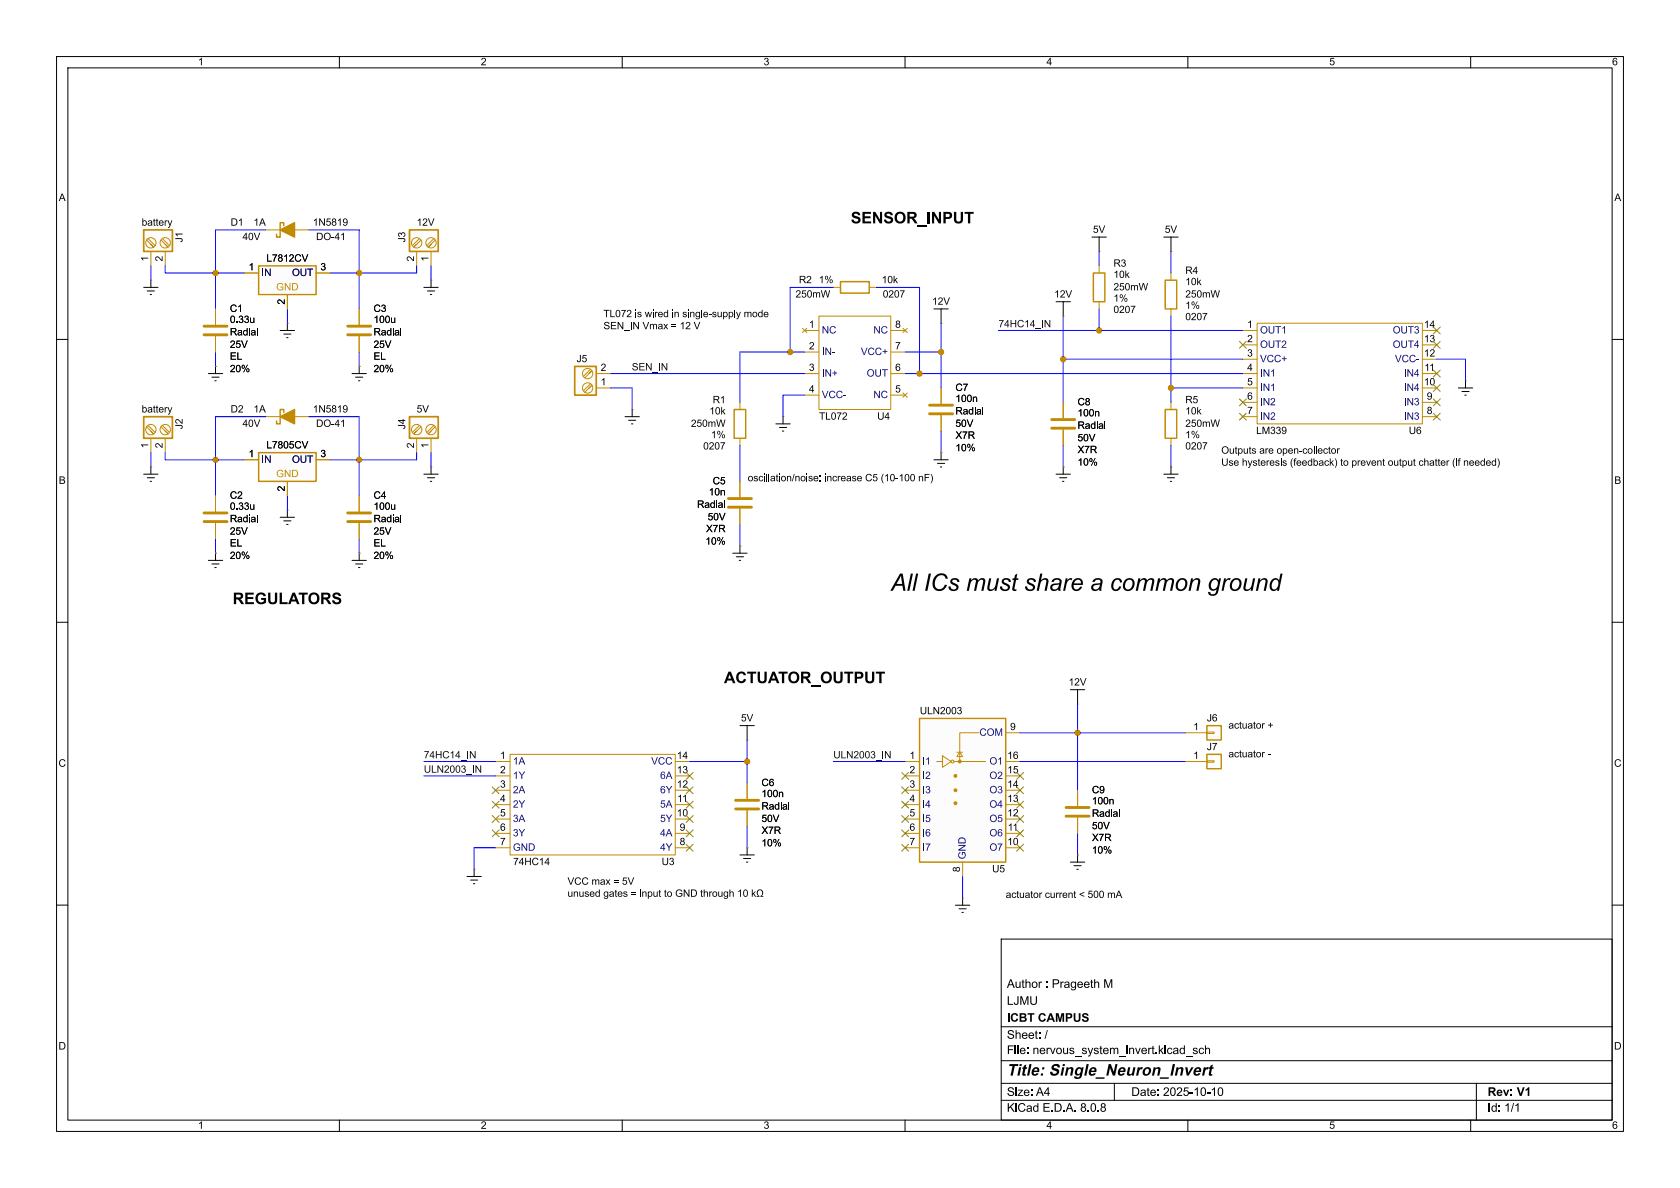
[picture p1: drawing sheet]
<svg xmlns="http://www.w3.org/2000/svg" width="297mm" height="210mm" viewBox="0 0 297 210" stroke-linecap="round" stroke-linejoin="round" font-family="sans-serif">
<path d="M0 0h297v210h-297z" fill="#fff" stroke="#fff" stroke-width=".18"/>
<g fill="none" stroke="#000" stroke-width=".18">
<path d="M10 10h277v190h-277zM12 12h273v186h-273zM60 10v2M110 10v2M160 10v2M210 10v2M260 10v2M188 53.3v2.6M10 60h2M285 60h2M186.7 83.8h2.5M187.3 84.5h1.3"/>
<path d="M187.8 85.1h.3M188 82.6v1.2M10 110h2M285 110h2M170.2 158.8v1.2M10 160h2M168.9 160h2.5M169.5 160.7h1.3M170.1 161.3h.2M177 166h108v32h-108zM285 160h2M60 198v2"/>
<path d="M110 198v2M160 198v2M177 194.5h108M177 191.5h108M177 187.5h108M177 181.5h108M197 191.5v3M210 198v2M260 198v2M261 191.5v6.5"/>
</g>
<g fill="none" stroke="#c28a01" stroke-width=".18">
<path d="M141.9 58l.7 .8M142.2 58.4h2.6M142.6 58l-.7 .8M144.8 55.9h12.7v16.5h-12.7zM147.3 50.8h1.3M153.7 50.8h1.2M157.5 58.4h2.5M159.6 58l.8 .8M160.4 58l-.8 .8M188 55.9h.1M142.2 62.2h2.6M142.2 66h2.6"/>
<path d="M142.2 69.9h2.6M157.5 62.2h2.5M157.5 66h2.5M157.5 69.9h2.5M159.6 69.5l.8 .7M160.4 69.5l-.8 .7M188 82.6h.1M170.2 158.8h.1"/>
</g>
<path d="M148.6 49.8h5.1v2h-5.1z" fill="none" stroke="#c28a01" stroke-width=".25"/>
<path d="M213.4 133.4h2.5v2.5h-2.5z" fill="#fcfcfc"/>
<path d="M50.8 57.2h.1M166.4 57.2h.1M130.8 85.1v2.8M130.8 89.9v2.8M132.1 138.4v2.8M209.5 134.6h3.9M213.4 134.5h1.2v.2h-1.2zM132.1 143.3v2.8M190.5 151.1h.1" fill="none" stroke="#c28a01" stroke-width=".18"/>
<path d="M213.4 133.4h2.5v2.5h-2.5z" fill="none" stroke="#c28a01" stroke-width=".25"/>
<path d="M49.5 58.4h2.6M50.2 59.1h1.2M50.7 59.7h.2M50.8 57.2v1.2M166.4 54.6v2.6M189.2 152.4h2.6M189.9 153h1.2M190.4 153.7h.2M190.5 151.1v1.3" fill="none" stroke="#000" stroke-width=".18"/>
<path d="M128.8 89.7h4M128.8 88.1h4M130 143h4.1M130 141.5h4.1" fill="none" stroke="#c28a01" stroke-width=".51"/>
<path d="M213.4 128.3h2.5v2.5h-2.5z" fill="#fcfcfc"/>
<path d="M209.5 129.5h3.9M213.4 129.4h1.2v.3h-1.2z" fill="none" stroke="#c28a01" stroke-width=".18"/>
<path d="M213.4 128.3h2.5v2.5h-2.5z" fill="none" stroke="#c28a01" stroke-width=".25"/>
<path d="M162.6 127h15.2v25.4h-15.2z" fill="#fcfcfc"/>
<path d="M193.3 48.3h2v5h-2zM162.6 127h15.2v25.4h-15.2z" fill="none" stroke="#c28a01" stroke-width=".25"/>
<g fill="none" stroke="#c28a01" stroke-width=".18">
<path d="M194.3 44.5h.1M194.3 47v1.3M194.3 53.3v1.3M207 44.5h.1M166.4 68.6v2.8M166.4 73.4v2.8M188 71.1v2.8M188 75.9v2.8M166.4 80h.1M160 134.6h2.6M160 137.2h2.6M160 139.7h2.6"/>
<path d="M165.6 134.6h1M166.6 133.6l1.5 1-1.5 1zM168.7 134.6h5.5M169.2 133h1M169.7 133l.5 .7h-1zM173.1 129.5h-3.4v5.1M177.8 129.5h2.5M132.1 149.9h.1M160 142.2h2.6M160 144.8h2.6M160 147.3h2.6M160 149.9h2.6"/>
<path d="M170.2 152.4v2.5"/>
<circle cx="168.4" cy="134.6" r=".25"/>
</g>
<g fill="#c28a01" stroke="#c28a01" stroke-width=".18">
<circle cx="168.9" cy="142" r=".25"/>
<circle cx="168.9" cy="139.7" r=".25"/>
<circle cx="168.9" cy="137.2" r=".25"/>
<circle cx="169.7" cy="134.6" r=".25"/>
</g>
<path d="M194.3 41.9v2.6M207 41.9v2.6M165.1 81.3h2.5M165.7 81.9h1.3M166.2 82.6h.3M166.4 80v1.3M130.8 151.1h2.5M131.4 151.8h1.3M132 152.4h.2M132.1 149.9v1.2" fill="none" stroke="#000" stroke-width=".18"/>
<path d="M164.3 73.2h4.1M164.3 71.6h4.1M185.9 75.7h4.1M185.9 74.2h4.1" fill="none" stroke="#c28a01" stroke-width=".51"/>
<path d="M25.4 73.7h5.1v3.8h-5.1z" fill="#fcfcfc"/>
<path d="M25.4 73.7h5.1v3.8h-5.1z" fill="none" stroke="#c28a01" stroke-width=".3"/>
<g fill="none" stroke="#c28a01" stroke-width=".18">
<path d="M25.9 75.4l1.3 1.3-.5-.5M26.2 75.2l1.2 1.3M26.7 77.5v2.5M28.4 75.4l1.3 1.3-.5-.5M28.7 75.2l1.3 1.3M29.2 77.5v2.5"/>
<circle cx="26.7" cy="75.9" r=".92"/>
<circle cx="29.2" cy="75.9" r=".92"/>
</g>
<path d="M25.4 40.6h5.1v3.9h-5.1z" fill="#fcfcfc"/>
<path d="M25.4 40.6h5.1v3.9h-5.1z" fill="none" stroke="#c28a01" stroke-width=".3"/>
<g fill="none" stroke="#c28a01" stroke-width=".18">
<path d="M25.9 42.4l1.3 1.3-.5-.5M26.2 42.2l1.2 1.2M26.7 44.5v2.5M28.4 42.4l1.3 1.3-.5-.5M28.7 42.2l1.3 1.2M29.2 44.5v2.5M47 40.6h7.6"/>
<circle cx="26.7" cy="42.9" r=".92"/>
<circle cx="29.2" cy="42.9" r=".92"/>
</g>
<path d="M49.5 40.6l2.6-1.2v2.5z" fill="#c28a01" stroke="#c28a01" stroke-width=".25"/>
<path d="M50.2 39.9v-.5h-.7v2.5h-.6v-.5" fill="none" stroke="#c28a01" stroke-width=".25"/>
<path d="M45.7 47h10.2v5.1h-10.2z" fill="#fcfcfc"/>
<path d="M45.7 47h10.2v5.1h-10.2zM206 49.5h2v5.1h-2zM50.2 72.9v-.5h-.7v2.5h-.6v-.5M206 72.4h2v5.1h-2z" fill="none" stroke="#c28a01" stroke-width=".25"/>
<g fill="none" stroke="#c28a01" stroke-width=".18">
<path d="M26.7 49.5h.1M38.1 54.6v2.8M38.1 59.4v2.8M43.2 48.3h2.5M50.8 52.1v2.5M55.9 48.3h2.5M63.5 54.6v2.8M63.5 59.4v2.8M207 48.3v1.2M207 54.6v1.3M219.7 58.4h2.5M222.2 57.2h29.3v17.7h-29.3z"/>
<path d="M47 73.7h7.6M63.5 64.8h.1M207 71.1v1.3M207 77.5v1.2M219.7 61h2.5M219.7 63.5h2.5M219.7 66h2.5M219.7 68.6h2.5M219.7 71.1h2.5M219.7 73.7h2.5M251.5 71.1h2.5M251.5 73.7h2.5"/>
<path d="M259.1 67.3h.1M38.1 97.8h.1M38.1 87.6v2.8M38.1 92.5v2.8M76.2 82.6h.1M207 82.6h.1M132.1 130.8h.1M190.5 139.7v2.8M190.5 144.5v2.8"/>
</g>
<g fill="none" stroke="#000" stroke-width=".18">
<path d="M25.4 50.8h2.5M26 51.4h1.3M26.5 52.1h.3M26.7 49.5v1.3M62.2 66h2.6M62.9 66.7h1.2M63.4 67.3h.2M63.5 64.8v1.2M257.8 68.6h2.5M258.4 69.2h1.3M259 69.9h.2M259.1 67.3v1.3"/>
<path d="M36.8 99.1h2.6M37.5 99.7h1.2M38.1 97.8v1.3M74.9 83.8h2.6M75.6 84.5h1.2M76.1 85.1h.2M76.2 82.6v1.2M205.7 83.8h2.6M206.4 84.5h1.2M206.9 85.1h.2M207 82.6v1.2M38 100.3h.2"/>
<path d="M132.1 128.3v2.5"/>
</g>
<path d="M36.1 59.2h4M36.1 57.7h4M61.5 59.2h4M61.5 57.7h4M36.1 92.2h4M36.1 90.7h4M188.5 144.3h4M188.5 142.7h4" fill="none" stroke="#c28a01" stroke-width=".51"/>
<path d="M49.5 73.7l2.6-1.3v2.5z" fill="#c28a01" stroke="#c28a01" stroke-width=".25"/>
<path d="M72.4 73.7h5.1v3.8h-5.1z" fill="#fcfcfc"/>
<path d="M72.4 73.7h5.1v3.8h-5.1z" fill="none" stroke="#c28a01" stroke-width=".3"/>
<g fill="none" stroke="#c28a01" stroke-width=".18">
<path d="M76.2 49.5h.1M38.1 64.8h.1M73.7 77.5v2.5M74.2 75.2l-1.3 1.3M74.4 75.4l-1.2 1.3 .5-.5M76.2 77.5v2.5M76.7 75.2l-1.3 1.3M77 75.4l-1.3 1.3 .5-.5M26.7 82.6h.1M87.6 134.6h2.6M87.6 137.2h2.6M87.6 139.7h2.6"/>
<path d="M90.2 133.4h29.2v17.7h-29.2zM190.5 124.5h.1M83.8 153.7h.1M87.6 142.2h2.6M87.6 144.8h2.6M87.6 147.3h2.6M87.6 149.9h2.6M119.4 147.3h2.5M119.4 149.9h2.5"/>
<circle cx="73.7" cy="75.9" r=".92"/>
<circle cx="76.2" cy="75.9" r=".92"/>
</g>
<g fill="none" stroke="#000" stroke-width=".18">
<path d="M74.9 50.8h2.6M75.6 51.4h1.2M76.1 52.1h.2M76.2 49.5v1.3M36.8 66h2.6M37.5 66.7h1.2M38 67.3h.2M38.1 64.8v1.2M25.4 83.8h2.5M26 84.5h1.3M26.5 85.1h.3M26.7 82.6v1.2"/>
<path d="M190.5 121.9v2.6M82.5 154.9h2.6M83.2 155.6h1.3M83.7 156.2h.2M83.8 153.7v1.2"/>
</g>
<path d="M72.4 40.6h5.1v3.9h-5.1z" fill="#fcfcfc"/>
<path d="M72.4 40.6h5.1v3.9h-5.1z" fill="none" stroke="#c28a01" stroke-width=".3"/>
<g fill="none" stroke="#c28a01" stroke-width=".18">
<path d="M73.7 44.5v2.5M74.2 42.2l-1.3 1.2M74.4 42.4l-1.2 1.3 .5-.5M76.2 44.5v2.5M76.7 42.2l-1.3 1.2M77 42.4l-1.3 1.3 .5-.5M50.8 90.2h.1"/>
<circle cx="73.7" cy="42.9" r=".92"/>
<circle cx="76.2" cy="42.9" r=".92"/>
</g>
<path d="M49.5 91.4h2.6M50.2 92.1h1.2M50.7 92.7h.2M50.8 90.2v1.2" fill="none" stroke="#000" stroke-width=".18"/>
<path d="M45.7 80h10.2v5.1h-10.2z" fill="#fcfcfc"/>
<path d="M129.8 72.4h2v5.1h-2zM45.7 80h10.2v5.1h-10.2z" fill="none" stroke="#c28a01" stroke-width=".25"/>
<path d="M111.8 72.4h.1M130.8 71.1v1.3M130.8 77.5v1.2M43.2 81.3h2.5M50.8 85.1v2.5M55.9 81.3h2.5M63.5 97.8h.1M63.5 87.6v2.8M63.5 92.5v2.8M130.8 96.5h.1" fill="none" stroke="#c28a01" stroke-width=".18"/>
<path d="M110.5 73.7h2.5M111.1 74.3h1.3M111.6 74.9h.3M111.8 72.4v1.3M62.2 99.1h2.6M62.9 99.7h1.2M63.5 97.8v1.3M129.5 97.8h2.6M130.2 98.4h1.2M130.7 99.1h.2M130.8 96.5v1.3M63.4 100.3h.2" fill="none" stroke="#000" stroke-width=".18"/>
<path d="M61.5 92.2h4M61.5 90.7h4" fill="none" stroke="#c28a01" stroke-width=".51"/>
<path d="M101.6 64.8h3.8v5.1h-3.8z" fill="#fcfcfc"/>
<path d="M101.6 64.8h3.8v5.1h-3.8z" fill="none" stroke="#c28a01" stroke-width=".3"/>
<g fill="none" stroke="#c28a01" stroke-width=".18">
<path d="M38.1 54.6v2.8M38.1 59.4v2.8M43.2 48.3h2.5M50.8 52.1v2.5M55.9 48.3h2.5M63.5 54.6v2.8M63.5 59.4v2.8M38.1 64.8h.1M63.5 64.8h.1M104.1 66l.5-.5-1.2 1.3M104.1 68.6l.5-.5-1.2 1.2M104.4 65.3l-1.3 1.2"/>
<path d="M104.4 67.8l-1.3 1.3M105.4 68.6h2.5M105.4 66h2.5M138.4 73.7h.1M166.4 68.6v2.8M166.4 73.4v2.8M188 71.1v2.8M188 75.9v2.8M38.1 97.8h.1M38.1 87.6v2.8M38.1 92.5v2.8M43.2 81.3h2.5"/>
<path d="M50.8 85.1v2.5M55.9 81.3h2.5M63.5 97.8h.1M63.5 87.6v2.8M63.5 92.5v2.8M130.8 96.5h.1M130.8 85.1v2.8M130.8 89.9v2.8M166.4 80h.1M188 82.6h.1M132.1 138.4v2.8M190.5 139.7v2.8"/>
<path d="M132.1 149.9h.1M132.1 143.3v2.8M190.5 151.1h.1M190.5 144.5v2.8"/>
<circle cx="103.9" cy="68.6" r=".92"/>
<circle cx="103.9" cy="66" r=".92"/>
</g>
<path d="M137.2 74.9h2.5M137.8 75.6h1.3M138.3 76.2h.3M138.4 73.7v1.2" fill="none" stroke="#000" stroke-width=".18"/>
<g fill="#000">
<path d="M100.4 157.6h.2v.5a.23 .23 0 0 0 .2 .3 .23 .23 0 0 0 .2-.3v-.5h.2v.9h-.1v-.1a.33 .33 0 0 1-.4 .1 .33 .33 0 0 1-.3-.3zM101.4 157.6h.2v.1a.33 .33 0 0 1 .4-.1 .33 .33 0 0 1 .2 .4v.5h-.2v-.7h-.3l-.1 .7h-.2zM102.4 157.6h.2v.5a.23 .23 0 0 0 .2 .3 .23 .23 0 0 0 .2-.3v-.5h.2v.9h-.2v-.1a.33 .33 0 0 1-.4 .1 .33 .33 0 0 1-.2-.3zM103.4 157.7l.5-.1 .2 .2h-.2a.19 .19 0 0 0-.2-.2 .19 .19 0 0 0-.2 .3 .19 .19 0 0 0 .3 .1 .32 .32 0 0 1 .3 .4 .32 .32 0 0 1-.6 .1l-.1-.2h.2a.21 .21 0 0 0 .2 .2 .21 .21 0 0 0 .1-.3 .21 .21 0 0 0-.3-.1l-.2-.1zM104.4 157.7a.43 .43 0 0 1 .5-.1 .43 .43 0 0 1 .2 .5h-.7l.2 .3 .5-.1a.44 .44 0 0 1-.6 .2 .44 .44 0 0 1-.2-.5h.6l-.2-.3-.3 .3h-.1zM105.3 157.7l.3-.1 .3 .1v-.5h.1v1.3h-.1v-.1a.39 .39 0 0 1-.5 .1 .39 .39 0 0 1-.2-.4h.2a.29 .29 0 0 0 .3 .3 .29 .29 0 0 0 .2-.5 .25 .25 0 0 0-.3-.2 .25 .25 0 0 0-.2 .4h-.2zM106.8 157.7l.3-.1 .3 .1v-.1h.1v.8a.41 .41 0 0 1-.3 .5 .41 .41 0 0 1-.5-.3l.5 .2 .2-.4a.39 .39 0 0 1-.5 .1 .39 .39 0 0 1-.2-.5h.2a.3 .3 0 0 0 .4 .4 .3 .3 0 0 0 0-.5l-.2-.2-.2 .3h-.2zM107.8 157.7a.4 .4 0 0 1 .4-.1 .4 .4 0 0 1 .3 .3l.1 .6-.2-.1a.37 .37 0 0 1-.4 .2 .37 .37 0 0 1-.3-.3h.2a.23 .23 0 0 0 .3 .1 .23 .23 0 0 0 .1-.3l-.6 .2 .1-.2 .3-.1a.2 .2 0 0 0 .2-.1 .2 .2 0 0 0-.1-.3 .2 .2 0 0 0-.2 .1l-.3 .2zM108.8 157.4l.1-.1v.3h.2v.1h-.2v.6l.2 .2h-.3v-.8h-.1zM109.3 157.7a.43 .43 0 0 1 .5-.1 .43 .43 0 0 1 .2 .5h-.6l.2 .3 .4-.1a.44 .44 0 0 1-.5 .2 .44 .44 0 0 1-.3-.5h.7l-.3-.3-.2 .3h-.2zM110.3 157.7l.4-.1 .2 .2h-.2a.19 .19 0 0 0-.2-.2 .19 .19 0 0 0-.1 .3 .19 .19 0 0 0 .2 .1 .32 .32 0 0 1 .3 .4 .32 .32 0 0 1-.5 .1l-.2-.2h.2a.21 .21 0 0 0 .3 .2 .21 .21 0 0 0 0-.3 .21 .21 0 0 0-.2-.1l-.3-.1zM111.6 157.6h.8v.2h-.8z"/>
<path d="M111.6 158h.8v.2h-.8zM113.1 157.2h.2v.2h-.2zM113.1 157.6h.2v.9h-.2zM113.5 157.6h.2v.1a.33 .33 0 0 1 .4-.1 .33 .33 0 0 1 .2 .4v.5h-.2v-.7h-.3l-.1 .7h-.2zM114.5 157.6h.2v.1a.42 .42 0 0 1 .6 .4 .42 .42 0 0 1-.6 .3v.5h-.2v-.8h.2a.29 .29 0 0 0 .3 .3 .29 .29 0 0 0 .2-.5l-.3-.2-.2 .4h-.2zM115.5 157.6h.2v.5a.23 .23 0 0 0 .2 .3 .23 .23 0 0 0 .2-.3v-.5h.2v.9h-.2v-.1a.33 .33 0 0 1-.4 .1 .33 .33 0 0 1-.2-.3zM116.5 157.4l.2-.1v.3h.2v.1h-.2v.6l.2 .2h-.3l-.1-.8h-.1zM117.5 157.4l.2-.1v.3h.1v.1h-.1v.6l.2 .2h-.4v-.8h-.1zM118.1 157.7a.46 .46 0 0 1 .7 .1 .46 .46 0 0 1-.3 .7 .46 .46 0 0 1-.6-.4h.2a.31 .31 0 0 0 .4 .3 .31 .31 0 0 0 .1-.5l-.3-.2-.2 .4h-.2zM119.6 157.4a.59 .59 0 0 1 1 .2h-.1a.49 .49 0 0 0-.7 0 .49 .49 0 0 0-.1 .6 .49 .49 0 0 0 .7 .1l.1-.3h-.4v-.1h.5v.5a.69 .69 0 0 1-1 0 .69 .69 0 0 1 0-1zM120.9 157.2h.1l.7 1.1v-1.1h.2v1.3h-.2l-.7-1v1h-.1zM122.2 157.2h.4a.65 .65 0 0 1 .6 .7 .65 .65 0 0 1-.6 .6h-.4v-.1h.4a.5 .5 0 0 0 .4-.5 .5 .5 0 0 0-.4-.5h-.3v1h-.1z"/>
<path d="M123.9 157.4l.2-.1v.3h.2v.1h-.2v.6l.2 .2h-.3l-.1-.8h-.1zM124.4 157.2h.2v.5l.2-.1 .3 .1 .1 .8h-.2v-.6l-.2-.2-.2 .1v.7h-.2zM125.4 157.6h.1v.1l.2-.1h.2l-.3 .3v.6h-.2zM126.1 157.7a.46 .46 0 0 1 .7 .1 .46 .46 0 0 1-.3 .7 .46 .46 0 0 1-.6-.4h.2a.31 .31 0 0 0 .4 .3 .31 .31 0 0 0 .1-.5l-.3-.2-.2 .4h-.2zM127 157.6h.1v.5a.23 .23 0 0 0 .3 .3 .23 .23 0 0 0 .2-.3v-.5h.1v.9h-.1v-.1a.33 .33 0 0 1-.4 .1 .33 .33 0 0 1-.2-.3zM128 157.7l.3-.1 .3 .1v-.1h.1v.8a.41 .41 0 0 1-.3 .5 .41 .41 0 0 1-.5-.3l.5 .2 .2-.4a.39 .39 0 0 1-.5 .1 .39 .39 0 0 1-.2-.5h.2a.3 .3 0 0 0 .4 .4 .3 .3 0 0 0 0-.5l-.2-.2-.2 .3h-.2zM129 157.2h.1v.5l.3-.1 .3 .1v.8h-.1l-.1-.6-.1-.2-.3 .1v.7h-.1zM130.5 157.6l.5-.4v1.3h-.2v-1l-.3 .2zM131.5 157.4a.54 .54 0 0 1 .7 .1 .54 .54 0 0 1 0 .7 .44 .44 0 0 1-.6 .3 .44 .44 0 0 1-.2-.6h.1a.3 .3 0 0 0 .1 .4 .3 .3 0 0 0 .4 0 .62 .62 0 0 0-.3-.9l-.2 .5h-.1zM132.9 157.2h.2v.8l.3-.4h.2l-.3 .3 .4 .6h-.2l-.3-.4-.1 .4h-.2zM134 157.4a.62 .62 0 0 1 .9 .1 .62 .62 0 0 1-.2 .9h.2v.1h-.5v-.1a.48 .48 0 0 0 .4-.7 .48 .48 0 0 0-.8-.1v.5l.3 .4h-.5v-.1h.2a.69 .69 0 0 1 0-1z"/>
</g>
<g fill="none" stroke="#00f" stroke-width=".18">
<path d="M26.7 47v2.5M29.2 47v1.3h14M47 40.6h-8.9v14M50.8 54.6v2.6M54.6 40.6h8.9v14M73.7 47v1.3h-15.3M76.2 47v2.5M147.3 50.8h-7.6v11.4M154.9 50.8h7.7v15.2M166.4 57.2v11.4M176.5 58.4h43.2M188 55.9v15.2"/>
<path d="M194.3 44.5v2.5M194.3 54.6v3.8M207 44.5v3.8M207 55.9v15.2M38.1 62.2v2.6M47 73.7h-8.9v13.9M54.6 73.7h8.9v13.9M63.5 62.2v2.6M107.9 66h34.3M107.9 68.6h3.9v3.8M130.8 78.7v6.4M142.2 62.2h-11.4v8.9"/>
<path d="M142.2 69.9h-3.8v3.8M160 66h59.7M160 62.2h6.4M166.4 76.2v3.8M188 78.7v3.9M188 63.5h31.7M207 78.7v3.9M207 68.6h12.7M254 63.5h5.1v3.8M26.7 80v2.6M29.2 80v1.3h14M38.1 95.3v2.5"/>
<path d="M50.8 87.6v2.6M63.5 95.3v2.5M73.7 80v1.3h-15.3M76.2 80v2.6M130.8 92.7v3.8M74.9 137.2h12.7M74.9 134.6h12.7M121.9 134.6h10.2M132.1 130.8v7.6M147.3 134.6h12.7M180.3 134.6h29.2M180.3 129.5h29.2"/>
<path d="M190.5 124.5v15.2M87.6 149.9h-3.8v3.8M132.1 146.1v3.8M170.2 154.9v3.9M190.5 147.3v3.8"/>
</g>
<g fill="none" stroke="#848400" stroke-width=".18">
<path d="M253.4 57.8l1.2 1.2M254.6 57.8l-1.2 1.2M219.1 73.1l1.2 1.2M219.1 70.5l1.2 1.2M219.1 60.4l1.2 1.2M220.3 73.1l-1.2 1.2M220.3 70.5l-1.2 1.2M220.3 60.4l-1.2 1.2M253.4 65.4l1.2 1.2M253.4 68l1.2 1.2M253.4 60.4l1.2 1.2M253.4 73.1l1.2 1.2"/>
<path d="M253.4 70.5l1.2 1.2M254.6 70.5l-1.2 1.2M254.6 65.4l-1.2 1.2M254.6 68l-1.2 1.2M254.6 60.4l-1.2 1.2M254.6 73.1l-1.2 1.2M87 139.1l1.2 1.2M88.2 139.1l-1.2 1.2M121.3 139.1l1.2 1.2M121.3 136.6l1.2 1.2M122.5 139.1l-1.2 1.2M122.5 136.6l-1.2 1.2"/>
<path d="M159.4 136.6l1.2 1.2M159.4 139.1l1.2 1.2M160.6 136.6l-1.2 1.2M160.6 139.1l-1.2 1.2M179.7 136.6l1.2 1.2M179.7 139.1l1.2 1.2M180.9 136.6l-1.2 1.2M180.9 139.1l-1.2 1.2M87 144.2l1.2 1.2M87 146.7l1.2 1.2M87 141.6l1.2 1.2M88.2 144.2l-1.2 1.2"/>
<path d="M88.2 146.7l-1.2 1.2M88.2 141.6l-1.2 1.2M121.3 144.2l1.2 1.2M121.3 141.6l1.2 1.2M121.3 149.3l1.2 1.2M121.3 146.7l1.2 1.2M122.5 144.2l-1.2 1.2M122.5 141.6l-1.2 1.2M122.5 149.3l-1.2 1.2M122.5 146.7l-1.2 1.2M159.4 141.6l1.2 1.2M159.4 144.2l1.2 1.2"/>
<path d="M159.4 146.7l1.2 1.2M159.4 149.3l1.2 1.2M160.6 141.6l-1.2 1.2M160.6 144.2l-1.2 1.2M160.6 146.7l-1.2 1.2M160.6 149.3l-1.2 1.2M179.7 146.7l1.2 1.2M179.7 141.6l1.2 1.2M179.7 149.3l1.2 1.2M179.7 144.2l1.2 1.2M180.9 146.7l-1.2 1.2M180.9 141.6l-1.2 1.2"/>
<path d="M180.9 149.3l-1.2 1.2M180.9 144.2l-1.2 1.2"/>
</g>
<g fill="#f00" stroke="#f00" stroke-width=".18">
<circle cx="188" cy="63.5" r=".46"/>
<circle cx="194.3" cy="58.4" r=".46"/>
<circle cx="166.4" cy="62.2" r=".46"/>
<circle cx="162.6" cy="66" r=".46"/>
<circle cx="207" cy="68.6" r=".46"/>
<circle cx="132.1" cy="134.6" r=".46"/>
<circle cx="38.1" cy="48.3" r=".46"/>
<circle cx="63.5" cy="48.3" r=".46"/>
<circle cx="190.5" cy="129.5" r=".46"/>
<circle cx="38.1" cy="81.3" r=".46"/>
<circle cx="63.5" cy="81.3" r=".46"/>
<circle cx="139.7" cy="62.2" r=".46"/>
</g>
<text font-size="4.2" x="157.5" y="105.6">All ICs must share a common ground</text>
<g font-size="2.8">
<text x="150.4" y="40.2">SENSOR_INPUT</text>
<text x="41.1" y="107.5">REGULATORS</text>
<text x="128" y="121.5">ACTUATOR_OUTPUT</text>
<text x="178" y="190.9">Title: Single_Neuron_Invert</text>
</g>
<g font-size="2.1">
<text x="178" y="178.2">LJMU</text>
<text x="178" y="175.2">Author : Prageeth M</text>
<text x="178" y="184.2">Sheet: /</text>
<text x="178" y="181.2">ICBT CAMPUS</text>
<text x="178" y="186.9">File: nervous_system_invert.kicad_sch</text>
<text x="178" y="197.1">KiCad E.D.A. 8.0.8</text>
<text x="178" y="194.3">Size: A4</text>
<text x="200" y="194.3">Date: 2025-10-10</text>
<text x="263" y="194.3">Rev: V1</text>
<text x="263" y="197.1">Id: 1/1</text>
</g>
<g font-size="1.8">
<text x="35" y="12">1</text>
<text x="85" y="12">2</text>
<text x="135" y="12">3</text>
<text x="185" y="12">4</text>
<text x="235" y="12">5</text>
<text x="285" y="12">6</text>
<text x="10.4" y="36">A</text>
<text x="25" y="40.4">battery</text>
<text x="40.8" y="40.4">D1</text>
<text x="44.8" y="40.4">1A</text>
<text x="55.3" y="40.4">1N5819</text>
<text x="73.7" y="40.4">12V</text>
<text x="193.2" y="41.6">5V</text>
<text x="205.9" y="41.6">5V</text>
<text x="285.4" y="36">A</text>
<text x="26.4" y="46.2" transform="rotate(-90 26.4 46.2)">1</text>
<text x="29" y="46.2" transform="rotate(-90 29 46.2)">2</text>
<text x="32.8" y="42.8" transform="rotate(-90 32.8 42.8)">J1</text>
<text x="42.9" y="42.9">40V</text>
<text x="47.1" y="46.7">L7812CV</text>
<text x="55.9" y="42.9">DO-41</text>
<text x="72.1" y="42.8" transform="rotate(-90 72.1 42.8)">J3</text>
<text x="73.4" y="46.2" transform="rotate(-90 73.4 46.2)">2</text>
<text x="75.9" y="46.2" transform="rotate(-90 75.9 46.2)">1</text>
<text x="196.8" y="47.6">R3</text>
<text x="44" y="48">1</text>
<text x="50.5" y="53.8" transform="rotate(-90 50.5 53.8)">2</text>
<text x="56.7" y="48">3</text>
<text x="140.6" y="53.1">250mW</text>
<text x="141.2" y="50.5">R2</text>
<text x="144.8" y="50.5">1%</text>
<text x="155.9" y="50.5">10k</text>
<text x="156.1" y="53.1">0207</text>
<text x="186.4" y="53.1">12V</text>
<text x="196.8" y="49.6">10k</text>
<text x="196.8" y="51.8">250mW</text>
<text x="196.8" y="53.8">1%</text>
<text x="209.5" y="50.9">10k</text>
<text x="209.5" y="53.1">250mW</text>
<text x="209.5" y="48.9">R4</text>
<text x="40.6" y="57.6">0.33u</text>
<text x="40.6" y="59.8">Radial</text>
<text x="40.6" y="55.6">C1</text>
<text x="66" y="57.6">100u</text>
<text x="66" y="59.8">Radial</text>
<text x="66" y="55.6">C3</text>
<text x="106.7" y="56.5">TL072 is wired in single-supply mode</text>
<text x="106.7" y="58.7">SEN_IN Vmax = 12 V</text>
<text x="143" y="58.2">1</text>
<text x="158.3" y="58.2">8</text>
<text x="164.8" y="54.3">12V</text>
<text x="196.8" y="55.8">0207</text>
<text x="209.5" y="57.1">0207</text>
<text x="209.5" y="55.1">1%</text>
<text x="220.5" y="58.2">1</text>
<text x="251.7" y="58.2">14</text>
<text x="40.6" y="62">25V</text>
<text x="40.6" y="64.1">EL</text>
<text x="66" y="62">25V</text>
<text x="66" y="64.1">EL</text>
<text x="101.9" y="64.5">J5</text>
<text x="106.2" y="65.8">2</text>
<text x="143" y="62">2</text>
<text x="143" y="65.8">3</text>
<text x="158.3" y="65.8">6</text>
<text x="158.3" y="62">7</text>
<text x="220.5" y="60.7">2</text>
<text x="220.5" y="63.2">3</text>
<text x="220.5" y="65.8">4</text>
<text x="251.7" y="63.2">12</text>
<text x="251.7" y="60.7">13</text>
<text x="251.8" y="65.8">11</text>
<text x="40.6" y="66.3">20%</text>
<text x="66" y="66.3">20%</text>
<text x="106.2" y="68.3">1</text>
<text x="126" y="71.8">R1</text>
<text x="143" y="69.6">4</text>
<text x="158.3" y="69.6">5</text>
<text x="168.9" y="71.5">100n</text>
<text x="168.9" y="69.6">C7</text>
<text x="209.5" y="71.8">R5</text>
<text x="220.5" y="68.3">5</text>
<text x="220.5" y="70.9">6</text>
<text x="251.7" y="68.3">10</text>
<text x="252.2" y="70.9">9</text>
<text x="25" y="73.4">battery</text>
<text x="32.8" y="75.9" transform="rotate(-90 32.8 75.9)">J2</text>
<text x="40.8" y="73.4">D2</text>
<text x="42.9" y="75.9">40V</text>
<text x="44.8" y="73.4">1A</text>
<text x="55.3" y="73.4">1N5819</text>
<text x="55.9" y="75.9">DO-41</text>
<text x="72.1" y="75.9" transform="rotate(-90 72.1 75.9)">J4</text>
<text x="73.7" y="73.4">5V</text>
<text x="122.1" y="75.9">250mW</text>
<text x="125.4" y="73.7">10k</text>
<text x="125.7" y="77.9">1%</text>
<text x="144.8" y="74.7">TL072</text>
<text x="155.1" y="74.7">U4</text>
<text x="168.9" y="73.7">Radial</text>
<text x="168.9" y="75.9">50V</text>
<text x="190.5" y="74.1">100n</text>
<text x="190.5" y="76.3">Radial</text>
<text x="190.5" y="72.1">C8</text>
<text x="209.5" y="73.7">10k</text>
<text x="209.5" y="75.9">250mW</text>
<text x="209.5" y="77.9">1%</text>
<text x="220.5" y="73.4">7</text>
<text x="222.1" y="77.2">LM339</text>
<text x="249.1" y="77.2">U6</text>
<text x="252.2" y="73.4">8</text>
<text x="26.4" y="79.2" transform="rotate(-90 26.4 79.2)">1</text>
<text x="29" y="79.2" transform="rotate(-90 29 79.2)">2</text>
<text x="44" y="81">1</text>
<text x="47.1" y="79.7">L7805CV</text>
<text x="56.7" y="81">3</text>
<text x="73.4" y="79.2" transform="rotate(-90 73.4 79.2)">2</text>
<text x="75.9" y="79.2" transform="rotate(-90 75.9 79.2)">1</text>
<text x="124.3" y="79.9">0207</text>
<text x="168.9" y="78">X7R</text>
<text x="168.9" y="80.2">10%</text>
<text x="190.5" y="80.6">X7R</text>
<text x="190.5" y="78.5">50V</text>
<text x="190.5" y="82.8">10%</text>
<text x="209.5" y="79.9">0207</text>
<text x="215.9" y="80.7">Outputs are open-collector</text>
<text x="215.9" y="82.8">Use hysteresis (feedback) to prevent output chatter (if needed)</text>
<text x="10.4" y="86">B</text>
<text x="40.6" y="88.6">C2</text>
<text x="50.5" y="86.9" transform="rotate(-90 50.5 86.9)">2</text>
<text x="66" y="88.6">C4</text>
<text x="125.3" y="88">10n</text>
<text x="126" y="86.1">C5</text>
<text x="132.2" y="85.5">oscillation/noise: increase C5 (10-100 nF)</text>
<text x="285.4" y="86">B</text>
<text x="40.6" y="90.6">0.33u</text>
<text x="40.6" y="92.8">Radial</text>
<text x="40.6" y="95">25V</text>
<text x="66" y="90.6">100u</text>
<text x="66" y="92.8">Radial</text>
<text x="66" y="95">25V</text>
<text x="123.2" y="90.2">Radial</text>
<text x="124.8" y="94.5">X7R</text>
<text x="125.1" y="92.4">50V</text>
<text x="40.6" y="97.1">EL</text>
<text x="40.6" y="99.3">20%</text>
<text x="66" y="97.1">EL</text>
<text x="66" y="99.3">20%</text>
<text x="124.7" y="96.7">10%</text>
<text x="188.9" y="121.7">12V</text>
<text x="131" y="128">5V</text>
<text x="162.6" y="126.7">ULN2003</text>
<text x="178.6" y="129.3">9</text>
<text x="211" y="129.3">1</text>
<text x="213.4" y="128">J6</text>
<text x="217.2" y="129.3">actuator +</text>
<text x="10.3" y="136">C</text>
<text x="88.4" y="134.4">1</text>
<text x="88.4" y="136.9">2</text>
<text x="119.7" y="136.9">13</text>
<text x="119.7" y="134.4">14</text>
<text x="160.8" y="134.4">1</text>
<text x="160.8" y="136.9">2</text>
<text x="178.1" y="136.9">15</text>
<text x="178.1" y="134.4">16</text>
<text x="211" y="134.4">1</text>
<text x="213.4" y="133.1">J7</text>
<text x="217.2" y="134.4">actuator -</text>
<text x="285.3" y="136">C</text>
<text x="88.4" y="139.4">3</text>
<text x="88.4" y="142">4</text>
<text x="119.7" y="139.4">12</text>
<text x="119.7" y="142">11</text>
<text x="134.6" y="141.4">100n</text>
<text x="134.6" y="143.6">Radial</text>
<text x="134.6" y="139.4">C6</text>
<text x="160.8" y="139.4">3</text>
<text x="160.8" y="142">4</text>
<text x="178.1" y="142">13</text>
<text x="178.1" y="139.4">14</text>
<text x="193" y="142.7">100n</text>
<text x="193" y="140.7">C9</text>
<text x="88.4" y="144.5">5</text>
<text x="88.4" y="147.1">6</text>
<text x="88.4" y="149.6">7</text>
<text x="119.7" y="144.5">10</text>
<text x="120.2" y="149.6">8</text>
<text x="120.2" y="147.1">9</text>
<text x="134.6" y="147.9">X7R</text>
<text x="134.6" y="145.8">50V</text>
<text x="160.8" y="144.5">5</text>
<text x="160.8" y="147.1">6</text>
<text x="160.8" y="149.6">7</text>
<text x="178.1" y="149.6">10</text>
<text x="178.1" y="144.5">12</text>
<text x="178.1" y="147.1">11</text>
<text x="193" y="144.9">Radial</text>
<text x="193" y="149.2">X7R</text>
<text x="193" y="147.1">50V</text>
<text x="90.7" y="153.4">74HC14</text>
<text x="117" y="153.4">U3</text>
<text x="134.6" y="150.1">10%</text>
<text x="169.9" y="154.2" transform="rotate(-90 169.9 154.2)">8</text>
<text x="175.4" y="154.7">U5</text>
<text x="193" y="151.4">10%</text>
<text x="100.3" y="156.9">VCC max = 5V</text>
<text x="177.8" y="159.2">actuator current &lt; 500 mA</text>
<text x="10.3" y="186">D</text>
<text x="285.3" y="186">D</text>
<text x="35" y="200">1</text>
<text x="85" y="200">2</text>
<text x="135" y="200">3</text>
<text x="185" y="200">4</text>
<text x="235" y="200">5</text>
<text x="285" y="200">6</text>
</g>
<g font-size="1.8" fill="#000084">
<text x="46.2" y="49.3">IN</text>
<text x="51.6" y="49.3">OUT</text>
<text x="145.3" y="59.4">NC</text>
<text x="154.4" y="59.4">NC</text>
<text x="222.8" y="59.4">OUT1</text>
<text x="246.2" y="59.4">OUT3</text>
<text x="145.3" y="63.2">IN-</text>
<text x="152.2" y="63.2">VCC+</text>
<text x="222.8" y="62">OUT2</text>
<text x="222.8" y="64.5">VCC+</text>
<text x="246.2" y="62">OUT4</text>
<text x="246.6" y="64.5">VCC-</text>
<text x="145.3" y="67">IN+</text>
<text x="145.3" y="70.9">VCC-</text>
<text x="153.2" y="67">OUT</text>
<text x="154.4" y="70.9">NC</text>
<text x="222.8" y="67">IN1</text>
<text x="222.8" y="69.6">IN1</text>
<text x="248.2" y="69.6">IN4</text>
<text x="248.2" y="67">IN4</text>
<text x="222.8" y="72.1">IN2</text>
<text x="222.8" y="74.7">IN2</text>
<text x="248.2" y="74.7">IN3</text>
<text x="248.2" y="72.1">IN3</text>
<text x="46.2" y="82.3">IN</text>
<text x="51.6" y="82.3">OUT</text>
<text x="173.1" y="130.5">COM</text>
<text x="90.7" y="135.6">1A</text>
<text x="115.1" y="135.6">VCC</text>
<text x="163.1" y="135.6">I1</text>
<text x="174.9" y="135.6">O1</text>
<text x="90.7" y="138.2">1Y</text>
<text x="90.7" y="140.7">2A</text>
<text x="90.7" y="143.2">2Y</text>
<text x="116.7" y="143.2">5A</text>
<text x="116.7" y="140.7">6Y</text>
<text x="116.7" y="138.2">6A</text>
<text x="163.1" y="138.2">I2</text>
<text x="163.1" y="140.7">I3</text>
<text x="163.1" y="143.2">I4</text>
<text x="174.9" y="143.2">O4</text>
<text x="174.9" y="140.7">O3</text>
<text x="174.9" y="138.2">O2</text>
<text x="90.7" y="145.8">3A</text>
<text x="90.7" y="148.3">3Y</text>
<text x="116.7" y="145.8">5Y</text>
<text x="116.7" y="148.3">4A</text>
<text x="163.1" y="145.8">I5</text>
<text x="163.1" y="148.3">I6</text>
<text x="174.9" y="148.3">O6</text>
<text x="174.9" y="145.8">O5</text>
<text x="90.7" y="150.9">GND</text>
<text x="116.7" y="150.9">4Y</text>
<text x="163.1" y="150.9">I7</text>
<text x="171.2" y="151.9" transform="rotate(-90 171.2 151.9)">GND</text>
<text x="174.9" y="150.9">O7</text>
</g>
<g font-size="1.8" fill="#c28a01">
<text x="48.8" y="51.8">GND</text>
<text x="48.8" y="84.8">GND</text>
</g>
<g font-size="1.8" fill="#0f0f0f">
<text x="176.5" y="58.1">74HC14_IN</text>
<text x="111.7" y="65.7">SEN_IN</text>
<text x="74.9" y="136.8">ULN2003_IN</text>
<text x="74.9" y="134.3">74HC14_IN</text>
<text x="147.3" y="134.3">ULN2003_IN</text>
</g>
</svg>
